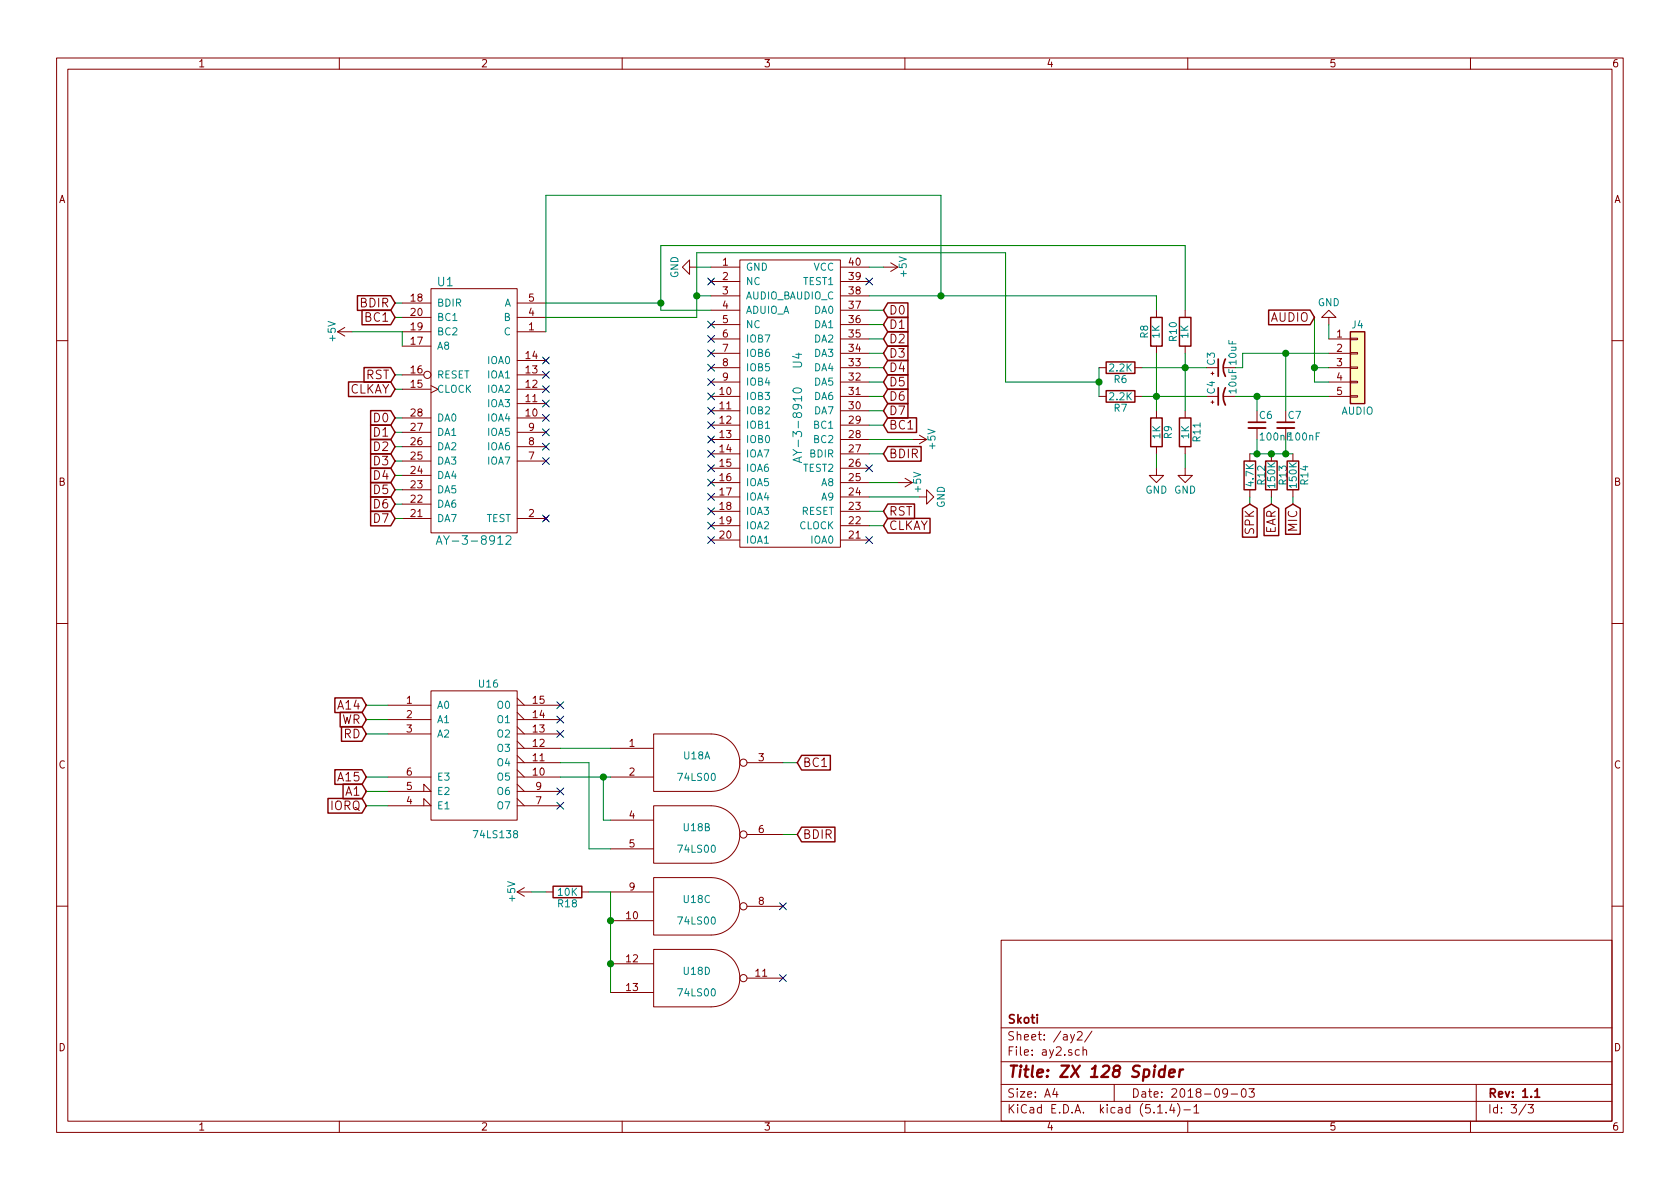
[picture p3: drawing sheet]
<svg xmlns="http://www.w3.org/2000/svg" width="297mm" height="210mm" viewBox="0 0 297 210" stroke-linecap="round" stroke-linejoin="round" font-family="sans-serif">
<g fill="none" stroke="#840000" stroke-width=".18">
<path d="M10 10.3h277v189.9h-277zM12 12.2h273v186.1h-273zM60 10.3v1.9M110 10.3v1.9M160 10.3v1.9M210 10.3v1.9M260 10.3v1.9M59.7 58.7h2.5M59.7 58.7l1.3 .7M61 57.9l-1.3 .8M71.1 58.7h5.1M71.1 56.1h5.1"/>
<path d="M71.1 53.6h5.1M76.2 51h15.2v43.2h-15.2zM91.4 58.7h5.1M91.4 56.1h5.1M91.4 53.6h5.1M121.9 47.2v-1.2l-1.3 1.2 1.3 1.3v-1.3h1.3M125.7 47.2h5.1M125.7 59.9h5.1M125.7 49.8h5.1M125.7 52.3h5.1M125.7 54.9h5.1M125.7 57.4h5.1"/>
<path d="M130.8 46h17.8v50.8h-17.8zM148.6 47.2h5.1M148.6 59.9h5.1M148.6 49.8h5.1M148.6 52.3h5.1M148.6 54.9h5.1M148.6 57.4h5.1M156.2 47.2h2.5M157.5 46.5l1.2 .7M158.7 47.2l-1.2 .8M204.5 54.9v1.2M209.5 54.9v1.2"/>
<path d="M234.9 56.1h1.3l-1.3-1.2-1.2 1.2h1.2v1.3M234.9 59.9h3.9M238.8 59.8h1.2v.3h-1.2zM10 60.2h2M71.1 79h5.1M71.1 76.4h5.1M71.1 73.9h5.1M71.1 68.8h5.1M71.1 66.3h3.8M71.1 61.2h5.1M76.2 68.2l1.3 .6-1.3 .7M91.4 79h5.1"/>
<path d="M91.4 76.4h5.1M91.4 73.9h5.1M91.4 71.4h5.1M91.4 68.8h5.1M91.4 66.3h5.1M91.4 63.7h5.1M125.7 65h5.1M125.7 70.1h5.1M125.7 77.7h5.1M125.7 62.5h5.1M125.7 67.6h5.1M125.7 72.6h5.1"/>
<path d="M125.7 75.2h5.1M148.6 65h5.1M148.6 70.1h5.1M148.6 77.7h5.1M148.6 62.5h5.1M148.6 67.6h5.1M148.6 72.6h5.1M148.6 75.2h5.1M161.3 77.7h2.5M162.6 77l1.2 .7M163.8 77.7l-1.2 .8M194.3 65h1.3"/>
<path d="M194.3 70.1h1.3M200.7 65h1.2M200.7 70.1h1.2M204.5 61.2v1.3M204.5 72.6v1.3M204.5 79v1.3M209.5 61.2v1.3M209.5 72.6v1.3M209.5 79v1.3M214.1 66h.5M214.1 71.1h.5M214.4 65.8v.5"/>
<path d="M214.4 70.9v.5M216.4 65h2M216.4 70.1h2M222.2 75.7v2M227.3 75.7v2M234.9 65h3.9M234.9 70.1h3.9M234.9 62.5h3.9M234.9 67.6h3.9M238.8 70h1.2v.2h-1.2zM238.8 67.4h1.2v.3h-1.2zM238.8 64.9h1.2v.2h-1.2z"/>
<path d="M238.8 62.4h1.2v.2h-1.2zM285 60.2h2M71.1 91.7h5.1M71.1 81.5h5.1M71.1 89.1h5.1M71.1 86.6h5.1M71.1 84.1h5.1M91.4 91.7h5.1M91.4 81.5h5.1M96.1 91.3l.8 .8M96.9 91.3l-.8 .8M125.7 85.3h5.1"/>
<path d="M125.7 95.5h5.1M125.7 93h5.1M125.7 90.4h5.1M125.7 80.3h5.1M125.7 87.9h5.1M125.7 82.8h5.1M148.6 85.3h5.1M148.6 95.5h5.1M148.6 93h5.1M148.6 90.4h5.1M148.6 80.3h5.1M148.6 87.9h5.1"/>
<path d="M148.6 82.8h5.1M158.7 85.3h2.6M160 84.6l1.3 .7M161.3 85.3l-1.3 .8M162.6 87.9h1.2v-1.3l1.3 1.3-1.3 1.2v-1.2M204.5 82.8v1.3h1.2l-1.2 1.2-1.3-1.2h1.3M209.5 82.8v1.3h1.3l-1.3 1.2-1.2-1.2h1.2M221 80.3v1.2M221 86.6v1.3M224.8 80.3v1.2M224.8 86.6v1.3M228.6 80.3v1.2"/>
<path d="M228.6 86.6v1.3M10 110.3h2M285 110.3h2M68.6 139.9h7.6l-1.3-1.2v1.2M68.6 137.4h7.6M68.6 124.7h7.6M68.6 129.8h7.6M68.6 127.2h7.6M76.2 122.2h15.2v22.8h-15.2zM91.4 132.3h7.7M91.4 137.4h7.7M91.4 134.9h7.7"/>
<path d="M91.4 124.7h7.7M91.4 136.1l1.3 1.3M91.4 133.6l1.3 1.3M91.4 131.1l1.3 1.2M91.4 129.8h7.7M91.4 128.5l1.3 1.3M91.4 127.2h7.7M91.4 126l1.3 1.2M91.4 123.4l1.3 1.3M91.4 139.9h7.7M91.4 138.7l1.3 1.2M107.9 132.3h7.7"/>
<path d="M107.9 137.4h7.7M115.6 129.8h10.1a5.1 5.1 0 0 1 5.1 5.1 5.1 5.1 0 0 1-5.1 5h-10.1zM132.1 134.9h6.3M68.6 142.5h7.6l-1.3-1.3v1.3M91.4 142.5h7.7M91.4 141.2l1.3 1.3M91.4 157.7l1.3 .8M91.4 157.7h2.6M92.7 157l-1.3 .7M96.5 157.7h1.3M102.9 157.7h1.2M107.9 145h7.7"/>
<path d="M107.9 150.1h7.7M107.9 157.7h7.7M115.6 142.5h10.1a5.1 5.1 0 0 1 5.1 5.1 5.1 5.1 0 0 1-5.1 5h-10.1zM115.6 155.2h10.1a5.1 5.1 0 0 1 5.1 5.1 5.1 5.1 0 0 1-5.1 5h-10.1zM132.1 147.6h6.3M10 160.2h2M107.9 162.8h7.7M107.9 170.4h7.7M107.9 175.5h7.7M115.6 167.9h10.1a5.1 5.1 0 0 1 5.1 5.1 5.1 5.1 0 0 1-5.1 5h-10.1zM132.1 160.3h6.3M132.1 173h6.3"/>
<path d="M177 166.3h108v32h-108zM285 160.2h2M60 198.3v1.9M110 198.3v1.9M160 198.3v1.9M177 194.8h108M177 191.8h108M177 187.8h108M177 181.8h108M186.5 192.5l-.4 1h1M186.8 193v1M190 182.9l-.5 1.4-.2 .1"/>
<path d="M190.5 182.6l.2-.2h.4l.2 .4-.9 1.1h.9M190.8 185.7l-.4-.1-.3 .3 .1 .6 .2 .1 .4-.1M191.5 185.7l.2-.1 .3 .1 .1 .9M191.5 185.1v1.5M193.1 182.3l-1.3 2M197 191.8v3M204.7 196.8h.8M206.2 196.7v.1M207.2 195.2l-.4 1.1h.9M207.5 195.8v1M208.2 195.1a1.71 1.71 0 0 1 0 2.3M209.3 196.3h1.2"/>
<path d="M210 198.3v1.9M211.1 195.8l.4-.5v1.5M211.1 196.8h.9M217 193.2l-.1 .2a.48 .48 0 0 1-.6-.1v-.6a.48 .48 0 0 1 .6-.1l.1 .1a1.19 1.19 0 0 1-.2 1.2l-.5 .1M217.7 193.5h1.1M219.6 192.7l.4-.2a.94 .94 0 0 1 0 1.5 .82 .82 0 0 1-.4-1.3zM220.8 192.5h1l-.5 .6 .4 .1v.7l-.2 .1-.7-.1M260 198.3v1.9M261 191.8v6.5M269.8 195.2l-1.2 2M270.2 195.3h.9l-.5 .6 .4 .1v.7l-.2 .1-.6-.1"/>
<circle cx="75.6" cy="66.3" r=".63"/>
<circle cx="131.4" cy="134.9" r=".63"/>
<circle cx="131.4" cy="147.6" r=".63"/>
<circle cx="131.4" cy="160.3" r=".63"/>
<circle cx="131.4" cy="173" r=".63"/>
</g>
<path d="M215.4 63.5v3M215.4 68.6v3M216.7 63.5a3.2 3.2 0 0 0 0 3M216.7 68.6a3.2 3.2 0 0 0 0 3M220.7 74.7h3.1M225.8 74.7h3.1M271.4 193l.4-.5v1.5M271.4 194h.8" fill="none" stroke="#840000" stroke-width=".3"/>
<path d="M205.9 189.2a.68 .68 0 0 0-.9 .3l-.1 .6 .1 .2 .2 .1 .6-.1M206 188.4l-.2 2M206.7 189.8l1-.2v-.4l-.6-.1-.3 .3v.9l.1 .1 .6-.1M208.6 189.1l-.1 1.3M209.2 189.1a.54 .54 0 0 0-.6 .4" fill="none" stroke="#840000" stroke-width=".41"/>
<path d="M220.7 75.7h3.1M225.8 75.7h3.1" fill="none" stroke="#840000" stroke-width=".33"/>
<g fill="none" stroke="#840000" stroke-width=".25">
<path d="M63.2 52.3h5.9l.7 1.3-.7 1.3h-5.9zM64 54.8h5.1l.7 1.3-.7 1.3h-5.1zM157 58.6h3.5v2.6h-3.5l-.8-1.3zM157 56.1h3.5v2.6h-3.5l-.8-1.3zM157 53.6h3.5v2.6h-3.5l-.8-1.3zM203.5 56.1h2v5.1h-2zM208.5 56.1h2.1v5.1h-2.1zM224.3 54.8h7.3l.8 1.3-.8 1.3h-7.3zM238.8 58.7h2.5v12.7h-2.5zM61.6 67.5h7.5l.7 1.3-.7 1.3h-7.5zM64.4 65h4.7l.7 1.3-.7 1.3h-4.7zM65.5 75.2h3.6l.7 1.2-.7 1.3h-3.6z"/>
<path d="M65.5 72.6h3.6l.7 1.3-.7 1.3h-3.6zM65.5 77.7h3.6l.7 1.3-.7 1.3h-3.6zM157 79h5.9v2.6h-5.9l-.8-1.3zM157 63.7h3.5v2.6h-3.5l-.8-1.3zM157 66.3h3.5v2.6h-3.5l-.8-1.3zM157 68.8h3.5v2.6h-3.5l-.8-1.3zM157 71.3h3.5v2.6h-3.5l-.8-1.3zM157 73.9h5.1v2.6h-5.1l-.8-1.3zM157 61.2h3.5v2.6h-3.5l-.8-1.3zM195.6 64h5.1v2h-5.1zM195.6 69.1h5.1v2h-5.1zM203.5 73.9h2v5.1h-2z"/>
<path d="M208.5 73.9h2.1v5.1h-2.1zM65.5 90.4h3.6l.7 1.3-.7 1.3h-3.6zM65.5 87.9h3.6l.7 1.2-.7 1.3h-3.6zM65.5 85.3h3.6l.7 1.3-.7 1.3h-3.6zM65.5 82.8h3.6l.7 1.3-.7 1.3h-3.6zM65.5 80.2h3.6l.7 1.3-.7 1.3h-3.6zM157 89.1h4.7v2.6h-4.7l-.8-1.3zM157 91.7h7.4v2.6h-7.4l-.8-1.3zM219.7 89.9l1.3-.8 1.3 .8v5.1h-2.6zM220 81.5h2v5.1h-2zM223.5 89.9l1.3-.8 1.3 .8v4.8h-2.6zM223.8 81.5h2v5.1h-2z"/>
<path d="M227.3 89.9l1.3-.8 1.3 .8v4.6h-2.6zM227.6 81.5h2v5.1h-2zM59.2 123.4h4.8l.8 1.3-.8 1.3h-4.8zM59.2 136.1h4.8l.8 1.3-.8 1.3h-4.8zM60.1 126h3.9l.8 1.2-.8 1.3h-3.9zM60.4 128.5h3.6l.8 1.3-.8 1.3h-3.6zM60.7 138.7h3.3l.8 1.2-.8 1.3h-3.3zM141.7 133.6h5.1v2.6h-5.1l-.7-1.3zM58 141.2h6l.8 1.3-.8 1.3h-6zM97.8 156.7h5.1v2h-5.1zM141.7 146.3h5.9v2.6h-5.9l-.7-1.3z"/>
</g>
<path d="M238.8 58.7h2.5v12.7h-2.5z" fill="#ffffc2" stroke="#ffffc2" stroke-width=".18"/>
<path d="M140.3 68.8a.84 .84 0 0 1 1.4 .3 .93 .93 0 0 1-1.5 0zM77.1 96.3l.5-1.6 .6 1.6M77.3 95.8h.7M89.5 94.9l.5-.2 .3 .2v.3l-.9 1.1h.9M141.3 80.9v.8M141.7 80.8l-1.5 .5 1.5 .5" fill="none" stroke="#008484" stroke-width=".18"/>
<g fill="none" stroke="#008400" stroke-width=".18">
<path d="M62.2 58.7h8.9v2.5M69.8 53.6h1.3M69.8 56.1h1.3M96.5 56.1h26.7v-11.4h54.6v22.9h16.5M96.5 53.6h20.3M123.2 47.2h2.5M123.2 52.3h2.5M125.7 54.9h-8.9v-11.5h92.7v11.5M153.7 47.2h2.5M153.7 52.3h50.8v2.6M153.7 59.9h2.5M153.7 57.4h2.5"/>
<path d="M153.7 54.9h2.5M166.4 52.3v-17.8h-69.9v24.2M232.4 56.1v11.5h2.5M234.9 57.4v2.5M69.8 79h1.3M69.8 66.3h1.3M69.8 68.8h1.3M69.8 76.4h1.3M69.8 73.9h1.3M153.7 62.5h2.5M153.7 65h2.5M153.7 70.1h2.5"/>
<path d="M153.7 77.7h7.6M153.7 67.6h2.5M153.7 75.2h2.5M153.7 72.6h2.5M194.3 65v5.1M201.9 65h11.5M201.9 70.1h11.5M204.5 62.5v10.1M209.5 62.5v10.1M218.4 70.1h16.5M222.2 70.1v2.5M222.2 77.7v2.6"/>
<path d="M227.3 62.5v10.1M227.3 77.7v2.6M232.4 65h2.5M234.9 62.5h-15.2v2.5h-1.3M69.8 91.7h1.3M69.8 89.1h1.3M69.8 84.1h1.3M69.8 81.5h1.3M69.8 86.6h1.3M153.7 80.3h2.5M153.7 85.3h5M153.7 87.9h8.9"/>
<path d="M153.7 93h2.5M153.7 90.4h2.5M204.5 80.3v2.5M209.5 80.3v2.5M221 87.9v1.2M221 80.3h7.6M224.8 87.9v1.2M228.6 87.9v1.2M64.8 129.8h3.8M64.8 137.4h3.8M64.8 139.9h3.8M64.8 127.2h3.8"/>
<path d="M64.8 124.7h3.8M99.1 132.3h8.8M99.1 137.4h8.8M99.1 134.9h5v15.2h3.8M106.7 137.4v7.6h1.2M138.4 134.9h2.6M64.8 142.5h3.8M94 157.7h2.5M104.1 157.7h3.8v17.8M138.4 147.6h2.6"/>
</g>
<g fill="#008400" stroke="#008400" stroke-width=".25">
<circle cx="227.3" cy="80.3" r=".51"/>
<circle cx="166.4" cy="52.3" r=".51"/>
<circle cx="222.3" cy="80.3" r=".51"/>
<circle cx="224.8" cy="80.3" r=".51"/>
<circle cx="116.8" cy="53.6" r=".51"/>
<circle cx="227.3" cy="62.5" r=".51"/>
<circle cx="222.3" cy="70.1" r=".51"/>
<circle cx="123.2" cy="52.3" r=".51"/>
<circle cx="232.4" cy="65" r=".51"/>
<circle cx="106.7" cy="137.4" r=".51"/>
<circle cx="194.3" cy="67.6" r=".51"/>
<circle cx="108" cy="162.8" r=".51"/>
<circle cx="204.5" cy="70.1" r=".51"/>
<circle cx="108" cy="170.4" r=".51"/>
<circle cx="209.6" cy="65" r=".51"/>
</g>
<g fill="none" stroke="#000084" stroke-width=".18">
<path d="M125.1 49.2l1.2 1.2M125.1 59.3l1.2 1.2M125.1 56.8l1.2 1.2M126.3 49.2l-1.2 1.2M126.3 59.3l-1.2 1.2M126.3 56.8l-1.2 1.2M153.1 49.2l1.2 1.2M154.3 49.2l-1.2 1.2M95.9 63.1l1.2 1.3M95.9 65.7l1.2 1.2M95.9 68.2l1.2 1.2M95.9 70.8l1.2 1.2"/>
<path d="M95.9 73.3l1.2 1.2M95.9 75.8l1.2 1.3M95.9 78.4l1.2 1.2M97.1 78.4l-1.2 1.2M97.1 63.1l-1.2 1.3M97.1 65.7l-1.2 1.2M97.1 68.2l-1.2 1.2M97.1 70.8l-1.2 1.2M97.1 73.3l-1.2 1.2M97.1 75.8l-1.2 1.3M125.1 66.9l1.2 1.3M125.1 77.1l1.2 1.2"/>
<path d="M125.1 74.6l1.2 1.2M125.1 72l1.2 1.2M125.1 69.5l1.2 1.2M125.1 64.4l1.2 1.2M125.1 61.9l1.2 1.2M125.1 79.6l1.2 1.3M126.3 66.9l-1.2 1.3M126.3 77.1l-1.2 1.2M126.3 74.6l-1.2 1.2M126.3 72l-1.2 1.2M126.3 69.5l-1.2 1.2M126.3 64.4l-1.2 1.2"/>
<path d="M126.3 61.9l-1.2 1.2M126.3 79.6l-1.2 1.3M95.9 80.9l1.2 1.2M95.9 91.1l1.2 1.2M97.1 91.1l-1.2 1.2M97.1 80.9l-1.2 1.2M125.1 94.9l1.2 1.2M125.1 92.3l1.2 1.3M125.1 89.8l1.2 1.2M125.1 87.3l1.2 1.2M125.1 84.7l1.2 1.2M125.1 82.2l1.2 1.2"/>
<path d="M126.3 94.9l-1.2 1.2M126.3 92.3l-1.2 1.3M126.3 89.8l-1.2 1.2M126.3 87.3l-1.2 1.2M126.3 84.7l-1.2 1.2M126.3 82.2l-1.2 1.2M153.1 82.2l1.2 1.2M153.1 94.9l1.2 1.2M154.3 82.2l-1.2 1.2M154.3 94.9l-1.2 1.2M98.5 139.3l1.2 1.3M98.5 129.2l1.2 1.2"/>
<path d="M98.5 126.6l1.2 1.3M98.5 124.1l1.2 1.2M99.7 139.3l-1.2 1.3M99.7 129.2l-1.2 1.2M99.7 126.6l-1.2 1.3M99.7 124.1l-1.2 1.2M98.5 141.9l1.2 1.2M99.7 141.9l-1.2 1.2M137.8 159.7l1.2 1.2M139 159.7l-1.2 1.2M137.8 172.4l1.2 1.2M139 172.4l-1.2 1.2"/>
</g>
<text font-size="2.8" fill="#840000" x="178" y="190.5">Title: ZX 128 Spider</text>
<g font-size="2.1" fill="#008484">
<text x="77.4" y="50.6">U1</text>
<text x="141.8" y="65.1" transform="rotate(-90 141.8 65.1)">U4</text>
<text x="141.8" y="80.3" transform="rotate(-90 141.8 80.3)">AY-3-8910</text>
<text x="78.7" y="96.3">AY-3-8912</text>
</g>
<g font-size="2.1" fill="#840000">
<text x="63.8" y="54.4">BDIR</text>
<text x="64.7" y="56.9">BC1</text>
<text x="157.1" y="58.2">D1</text>
<text x="157.1" y="55.6">D0</text>
<text x="224.7" y="56.9">AUDIO</text>
<text x="157.1" y="65.8">D4</text>
<text x="157.1" y="63.2">D3</text>
<text x="157.1" y="60.7">D2</text>
<text x="61.6" y="69.6">CLKAY</text>
<text x="64.7" y="67.1">RST</text>
<text x="157.1" y="68.3">D5</text>
<text x="157.1" y="70.9">D6</text>
<text x="66.2" y="77.2">D1</text>
<text x="66.2" y="74.7">D0</text>
<text x="157.1" y="73.4">D7</text>
<text x="157.1" y="75.9">BC1</text>
<text x="66.2" y="82.3">D3</text>
<text x="66.2" y="79.8">D2</text>
<text x="157.1" y="81">BDIR</text>
<text x="66.2" y="89.9">D6</text>
<text x="66.2" y="87.4">D5</text>
<text x="66.2" y="84.8">D4</text>
<text x="66.2" y="92.5">D7</text>
<text x="157.1" y="91.2">RST</text>
<text x="157.1" y="93.7">CLKAY</text>
<text x="221.7" y="94.4" transform="rotate(-90 221.7 94.4)">SPK</text>
<text x="225.6" y="94.5" transform="rotate(-90 225.6 94.5)">EAR</text>
<text x="229.4" y="93.9" transform="rotate(-90 229.4 93.9)">MIC</text>
<text x="60" y="125.5">A14</text>
<text x="60.3" y="128">WR</text>
<text x="60.8" y="130.6">RD</text>
<text x="141.9" y="135.6">BC1</text>
<text x="58.4" y="143.3">IORQ</text>
<text x="60" y="138.2">A15</text>
<text x="61.1" y="140.7">A1</text>
<text x="141.9" y="148.3">BDIR</text>
<text x="178" y="184">Sheet: /ay2/</text>
<text x="178" y="181">Skoti</text>
<text x="178" y="186.7">File: ay2.sch</text>
<text x="178" y="196.9">KiCad E.D.A. kicad (5.1.4)-1</text>
<text x="178" y="194.1">Size: A4</text>
<text x="200" y="194.1">Date: 2018-09-03</text>
<text x="263" y="194.1">Rev: 1.1</text>
<text x="263" y="196.9">Id: 3/3</text>
</g>
<g font-size="1.8" fill="#840000">
<text x="35" y="11.9">1</text>
<text x="85" y="11.9">2</text>
<text x="135" y="11.9">3</text>
<text x="185" y="11.9">4</text>
<text x="235" y="11.9">5</text>
<text x="285" y="11.9">6</text>
<text x="10.4" y="35.9">A</text>
<text x="285.4" y="35.9">A</text>
<text x="127.8" y="47">1</text>
<text x="150.2" y="47">40</text>
<text x="72.7" y="53.3">18</text>
<text x="93.5" y="53.3">5</text>
<text x="127.8" y="49.5">2</text>
<text x="127.8" y="52.1">3</text>
<text x="150.2" y="52.1">38</text>
<text x="150.2" y="49.5">39</text>
<text x="72.7" y="55.9">20</text>
<text x="72.7" y="58.4">19</text>
<text x="93.5" y="58.4">1</text>
<text x="93.5" y="55.9">4</text>
<text x="127.8" y="54.6">4</text>
<text x="127.8" y="57.1">5</text>
<text x="127.8" y="59.7">6</text>
<text x="150.2" y="59.7">35</text>
<text x="150.2" y="57.1">36</text>
<text x="150.2" y="54.6">37</text>
<text x="236.4" y="59.7">1</text>
<text x="72.7" y="61">17</text>
<text x="93" y="63.5">14</text>
<text x="127.8" y="62.2">7</text>
<text x="127.8" y="64.8">8</text>
<text x="150.2" y="64.8">33</text>
<text x="150.2" y="62.2">34</text>
<text x="236.4" y="62.2">2</text>
<text x="236.4" y="64.8">3</text>
<text x="72.7" y="68.6">15</text>
<text x="72.7" y="66">16</text>
<text x="93" y="71.1">11</text>
<text x="93" y="68.6">12</text>
<text x="93" y="66">13</text>
<text x="127.3" y="69.8">10</text>
<text x="127.8" y="67.3">9</text>
<text x="150.2" y="69.8">31</text>
<text x="150.2" y="67.3">32</text>
<text x="236.4" y="67.3">4</text>
<text x="236.4" y="69.8">5</text>
<text x="72.7" y="76.2">27</text>
<text x="72.7" y="73.7">28</text>
<text x="93" y="73.7">10</text>
<text x="93.5" y="76.2">9</text>
<text x="127.3" y="72.4">11</text>
<text x="127.3" y="74.9">12</text>
<text x="127.3" y="77.5">13</text>
<text x="150.2" y="72.4">30</text>
<text x="150.2" y="77.5">28</text>
<text x="150.2" y="74.9">29</text>
<text x="72.7" y="83.8">24</text>
<text x="72.7" y="81.3">25</text>
<text x="72.7" y="78.7">26</text>
<text x="93.5" y="81.3">7</text>
<text x="93.5" y="78.7">8</text>
<text x="127.3" y="80">14</text>
<text x="127.3" y="82.5">15</text>
<text x="150.2" y="82.5">26</text>
<text x="150.2" y="80">27</text>
<text x="10.4" y="85.9">B</text>
<text x="72.7" y="88.9">22</text>
<text x="72.7" y="86.4">23</text>
<text x="127.3" y="85.1">16</text>
<text x="127.3" y="87.6">17</text>
<text x="150.2" y="87.6">24</text>
<text x="150.2" y="85.1">25</text>
<text x="285.4" y="85.9">B</text>
<text x="72.7" y="91.4">21</text>
<text x="93.5" y="91.4">2</text>
<text x="127.3" y="95.2">20</text>
<text x="127.3" y="90.2">18</text>
<text x="127.3" y="92.7">19</text>
<text x="150.2" y="95.2">21</text>
<text x="150.2" y="92.7">22</text>
<text x="150.2" y="90.2">23</text>
<text x="71.9" y="124.5">1</text>
<text x="94.3" y="124.5">15</text>
<text x="71.9" y="127">2</text>
<text x="71.9" y="129.5">3</text>
<text x="94.3" y="129.5">13</text>
<text x="94.3" y="127">14</text>
<text x="10.4" y="135.9">C</text>
<text x="71.9" y="137.2">6</text>
<text x="94.3" y="137.2">10</text>
<text x="94.3" y="134.6">11</text>
<text x="94.3" y="132.1">12</text>
<text x="111.3" y="132.1">1</text>
<text x="111.3" y="137.2">2</text>
<text x="134.1" y="134.6">3</text>
<text x="285.4" y="135.9">C</text>
<text x="71.9" y="142.2">4</text>
<text x="71.9" y="139.7">5</text>
<text x="94.8" y="142.2">7</text>
<text x="94.8" y="139.7">9</text>
<text x="111.3" y="144.8">4</text>
<text x="111.3" y="149.9">5</text>
<text x="134.1" y="147.3">6</text>
<text x="111.3" y="157.5">9</text>
<text x="134.1" y="160">8</text>
<text x="110.8" y="162.6">10</text>
<text x="110.8" y="170.2">12</text>
<text x="133.7" y="172.7">11</text>
<text x="110.8" y="175.3">13</text>
<text x="10.4" y="185.9">D</text>
<text x="285.4" y="185.9">D</text>
<text x="35" y="199.9">1</text>
<text x="85" y="199.9">2</text>
<text x="135" y="199.9">3</text>
<text x="185" y="199.9">4</text>
<text x="235" y="199.9">5</text>
<text x="285" y="199.9">6</text>
</g>
<g font-size="1.8" fill="#008484">
<text x="131.8" y="47.9">GND</text>
<text x="143.8" y="47.9">VCC</text>
<text x="119.9" y="49.2" transform="rotate(-90 119.9 49.2)">GND</text>
<text x="131.8" y="50.4">NC</text>
<text x="131.8" y="53">AUDIO_BAUDIO_C</text>
<text x="142.1" y="50.4">TEST1</text>
<text x="160.3" y="48.8" transform="rotate(-90 160.3 48.8)">+5V</text>
<text x="77.2" y="56.8">BC1</text>
<text x="77.2" y="54.2">BDIR</text>
<text x="77.2" y="59.3">BC2</text>
<text x="89.2" y="59.3">C</text>
<text x="89.2" y="56.8">B</text>
<text x="89.2" y="54.2">A</text>
<text x="131.8" y="55.5">ADUIO_A</text>
<text x="131.8" y="58">NC</text>
<text x="144" y="58">DA1</text>
<text x="144" y="55.5">DA0</text>
<text x="203" y="59.8" transform="rotate(-90 203 59.8)">R8</text>
<text x="205" y="59.8" transform="rotate(-90 205 59.8)">1K</text>
<text x="210.1" y="59.8" transform="rotate(-90 210.1 59.8)">1K</text>
<text x="233" y="54.1">GND</text>
<text x="239.1" y="58.1">J4</text>
<text x="59.4" y="60.3" transform="rotate(-90 59.4 60.3)">+5V</text>
<text x="77.2" y="61.8">A8</text>
<text x="86.3" y="64.4">IOA0</text>
<text x="131.8" y="60.6">IOB7</text>
<text x="131.8" y="63.1">IOB6</text>
<text x="131.8" y="65.7">IOB5</text>
<text x="144" y="65.7">DA4</text>
<text x="144" y="63.1">DA3</text>
<text x="144" y="60.6">DA2</text>
<text x="196.3" y="65.7">2.2K</text>
<text x="208.1" y="60.3" transform="rotate(-90 208.1 60.3)">R10</text>
<text x="214.8" y="64.6" transform="rotate(-90 214.8 64.6)">C3</text>
<text x="77.2" y="69.5">CLOCK</text>
<text x="77.2" y="66.9">RESET</text>
<text x="86.3" y="69.5">IOA2</text>
<text x="86.3" y="66.9">IOA1</text>
<text x="131.8" y="68.2">IOB4</text>
<text x="131.8" y="70.7">IOB3</text>
<text x="144" y="70.7">DA6</text>
<text x="144" y="68.2">DA5</text>
<text x="196.3" y="70.8">2.2K</text>
<text x="197" y="67.7">R6</text>
<text x="214.8" y="69.6" transform="rotate(-90 214.8 69.6)">C4</text>
<text x="218.6" y="69.5" transform="rotate(-90 218.6 69.5)">10uF 10uF</text>
<text x="77.2" y="77.1">DA1</text>
<text x="77.2" y="74.5">DA0</text>
<text x="86.3" y="77.1">IOA5</text>
<text x="86.3" y="74.5">IOA4</text>
<text x="86.3" y="72">IOA3</text>
<text x="131.8" y="73.3">IOB2</text>
<text x="131.8" y="75.8">IOB1</text>
<text x="144" y="73.3">DA7</text>
<text x="144" y="75.8">BC1</text>
<text x="197" y="72.8">R7</text>
<text x="205.2" y="77.6" transform="rotate(-90 205.2 77.6)">1K</text>
<text x="207.2" y="77.6" transform="rotate(-90 207.2 77.6)">R9</text>
<text x="210.2" y="77.6" transform="rotate(-90 210.2 77.6)">1K</text>
<text x="222.7" y="74.1">C6</text>
<text x="223" y="77.9">100nF100nF</text>
<text x="227.8" y="74.1">C7</text>
<text x="237.2" y="73.3">AUDIO</text>
<text x="77.2" y="82.2">DA3</text>
<text x="77.2" y="79.6">DA2</text>
<text x="86.3" y="82.2">IOA7</text>
<text x="86.3" y="79.6">IOA6</text>
<text x="131.8" y="78.4">IOB0</text>
<text x="131.8" y="80.9">IOA7</text>
<text x="131.8" y="83.4">IOA6</text>
<text x="142.1" y="83.4">TEST2</text>
<text x="143.3" y="80.9">BDIR</text>
<text x="144" y="78.4">BC2</text>
<text x="165.4" y="79.3" transform="rotate(-90 165.4 79.3)">+5V</text>
<text x="212.3" y="78" transform="rotate(-90 212.3 78)">R11</text>
<text x="77.2" y="89.8">DA6</text>
<text x="77.2" y="87.2">DA5</text>
<text x="77.2" y="84.7">DA4</text>
<text x="131.8" y="86">IOA5</text>
<text x="131.8" y="88.5">IOA4</text>
<text x="145.3" y="88.5">A9</text>
<text x="145.3" y="86">A8</text>
<text x="162.9" y="86.9" transform="rotate(-90 162.9 86.9)">+5V</text>
<text x="167.1" y="89.8" transform="rotate(-90 167.1 89.8)">GND</text>
<text x="202.5" y="87.3">GND GND</text>
<text x="221.7" y="85.9" transform="rotate(-90 221.7 85.9)">4.7K</text>
<text x="223.7" y="85.7" transform="rotate(-90 223.7 85.7)">R12</text>
<text x="225.5" y="86.2" transform="rotate(-90 225.5 86.2)">150K</text>
<text x="227.5" y="85.7" transform="rotate(-90 227.5 85.7)">R13</text>
<text x="229.3" y="86.2" transform="rotate(-90 229.3 86.2)">150K</text>
<text x="231.3" y="85.7" transform="rotate(-90 231.3 85.7)">R14</text>
<text x="77.2" y="92.3">DA7</text>
<text x="85.9" y="92.3">TEST</text>
<text x="131.8" y="91.1">IOA3</text>
<text x="131.8" y="93.6">IOA2</text>
<text x="141.3" y="93.6">CLOCK</text>
<text x="141.7" y="91.1">RESET</text>
<text x="131.8" y="96.1">IOA1</text>
<text x="143.4" y="96.1">IOA0</text>
<text x="77.2" y="125.3">A0</text>
<text x="84.7" y="121.6">U16</text>
<text x="88.1" y="125.3">O0</text>
<text x="77.2" y="127.9">A1</text>
<text x="77.2" y="130.4">A2</text>
<text x="88.1" y="130.4">O2</text>
<text x="88.1" y="127.9">O1</text>
<text x="88.1" y="135.5">O4</text>
<text x="88.1" y="133">O3</text>
<text x="120.9" y="134.3">U18A</text>
<text x="77.2" y="143.1">E1</text>
<text x="77.2" y="140.6">E2</text>
<text x="77.2" y="138">E3</text>
<text x="88.1" y="138">O5</text>
<text x="88.1" y="143.1">O7</text>
<text x="88.1" y="140.6">O6</text>
<text x="120.1" y="138.1">74LS00</text>
<text x="84" y="148.2">74LS138</text>
<text x="120.9" y="147">U18B</text>
<text x="120.1" y="150.8">74LS00</text>
<text x="91.1" y="159.3" transform="rotate(-90 91.1 159.3)">+5V</text>
<text x="98.7" y="160.4">R18</text>
<text x="98.7" y="158.4">10K</text>
<text x="120.9" y="159.7">U18C</text>
<text x="120.1" y="163.5">74LS00</text>
<text x="120.9" y="172.4">U18D</text>
<text x="120.1" y="176.2">74LS00</text>
</g>
</svg>
